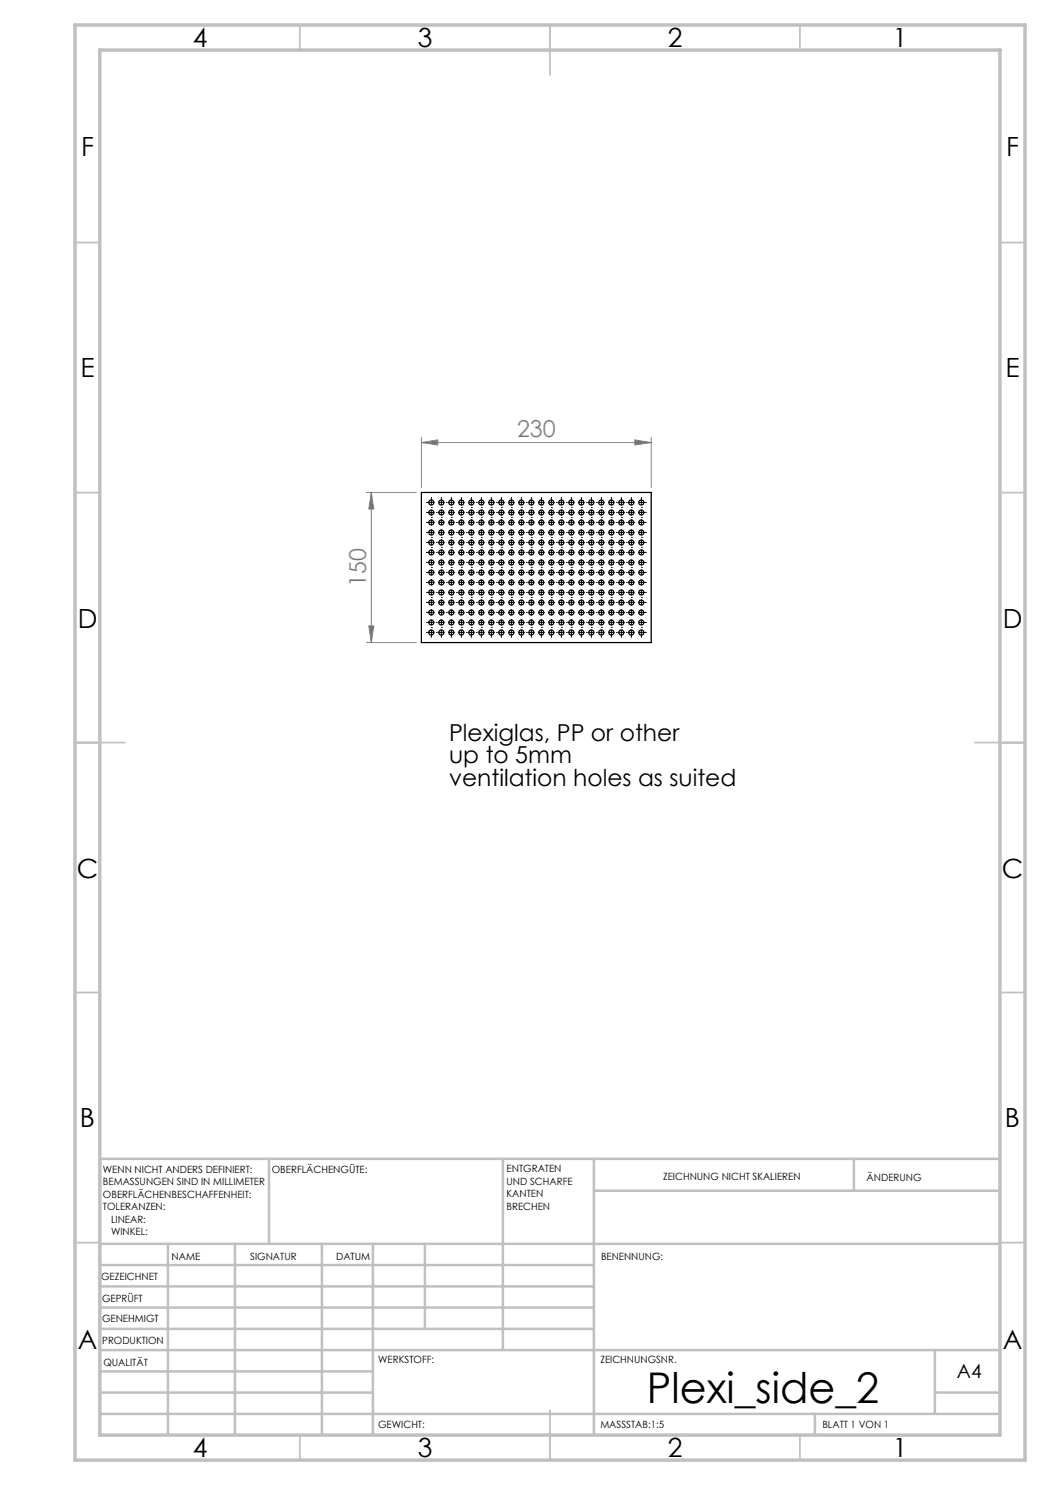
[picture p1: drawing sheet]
<svg xmlns="http://www.w3.org/2000/svg" width="210mm" height="297mm" viewBox="0 0 210 297" stroke-linecap="round" stroke-linejoin="round" font-family="sans-serif">
<path d="M73.3 98.5h10M74.3 98.5l.5 3.3h-1zM74.3 98.5v30M84.3 88.5l3.3-.5v1zM84.3 87.5v10M84.3 88.5h45.9M127 88l3.2 .5-3.2 .5zM130.2 87.5v10M73.3 128.5h10M73.8 125.2h1l-.5 3.3z" fill="none" stroke="#808080" stroke-width=".2"/>
<g fill="none" stroke="#000" stroke-width=".2" stroke-dasharray="15.2 1.3 1.3 1.3">
<path d="M86.3 100v-.5M88.3 100v-.5M90.3 100v-.5M92.3 100v-.5M94.3 100v-.5M96.3 100v-.5M98.3 100v-.5M100.3 100v-.5M102.3 100v-.5M104.3 100v-.5M106.3 100v-.5M108.3 100v-.5"/>
<path d="M110.3 100v-.5M112.3 100v-.5M114.3 100v-.5M116.3 100v-.5M118.3 100v-.5M120.3 100v-.5M122.3 100v-.5M124.3 100v-.5M126.3 100v-.5M128.3 100v-.5M85.8 102.5h-.5M85.8 100.5h-.5"/>
<path d="M85.8 104.5h-.5M85.8 106.5h-.5M85.8 108.5h-.5M85.8 110.5h-.5M85.8 112.5h-.5M85.8 114.5h-.5M85.8 116.5h-.5M85.8 118.5h-.5M86.3 119.5h.1M86.3 113.5h.1M86.3 109.5h.1M86.3 107.5h.1"/>
<path d="M86.3 103.5h.1M86.3 101.5h.1M86.3 100.5v-.5M86.3 100.5h-.5M86.3 100.5v.5M86.3 100.5h.5M86.3 104.5v-.5M86.3 104.5h-.5M86.3 104.5v.5M86.3 104.5h.5M86.3 106.5v-.5M86.3 106.5h-.5"/>
<path d="M86.3 106.5v.5M86.3 106.5h.5M86.3 108.5v-.5M86.3 108.5h-.5M86.3 108.5v.5M86.3 108.5h.5M86.3 110.5v-.5M86.3 110.5h-.5M86.3 110.5v.5M86.3 110.5h.5M86.3 112.5v-.5M86.3 112.5h-.5"/>
<path d="M86.3 112.5v.5M86.3 112.5h.5M86.3 114.5v-.5M86.3 114.5h-.5M86.3 114.5v.5M86.3 114.5h.5M86.3 116.5v-.5M86.3 116.5h-.5M86.3 116.5v.5M86.3 116.5h.5M86.3 118.5v-.5M86.3 118.5h-.5"/>
<path d="M86.3 118.5v.5M86.3 118.5h.5M87.3 118.5h.1M87.3 110.5h.1M87.3 108.5h.1M87.3 102.5h.1M88.3 100.5v-.5M88.3 100.5h-.5M88.3 100.5v.5M88.3 100.5h.5M88.3 102.5v-.5M88.3 102.5h-.5"/>
<path d="M88.3 102.5v.5M88.3 102.5h.5M88.3 104.5v-.5M88.3 104.5h-.5M88.3 104.5v.5M88.3 104.5h.5M88.3 106.5v-.5M88.3 106.5h-.5M88.3 106.5v.5M88.3 106.5h.5M88.3 108.5v-.5M88.3 108.5h-.5"/>
<path d="M88.3 108.5v.5M88.3 108.5h.5M88.3 110.5v-.5M88.3 110.5h-.5M88.3 110.5v.5M88.3 110.5h.5M88.3 112.5v-.5M88.3 112.5h-.5M88.3 112.5v.5M88.3 112.5h.5M88.3 114.5v-.5M88.3 114.5h-.5"/>
<path d="M88.3 114.5v.5M88.3 114.5h.5M88.3 116.5v-.5M88.3 116.5h-.5M88.3 116.5v.5M88.3 116.5h.5M88.3 118.5v-.5M88.3 118.5h-.5M88.3 118.5v.5M88.3 118.5h.5M88.3 119.5h.1M88.3 113.5h.1"/>
<path d="M88.3 109.5h.1M88.3 107.5h.1M88.3 103.5h.1M88.3 101.5h.1M89.3 116.5h.1M89.3 114.5h.1M89.3 100.5h.1M90.3 100.5v-.5M90.3 100.5h-.5M90.3 100.5v.5M90.3 100.5h.5M90.3 102.5v-.5"/>
<path d="M90.3 102.5h-.5M90.3 102.5v.5M90.3 102.5h.5M90.3 104.5v-.5M90.3 104.5h-.5M90.3 104.5v.5M90.3 104.5h.5M90.3 106.5v-.5M90.3 106.5h-.5M90.3 106.5v.5M90.3 106.5h.5M90.3 108.5v-.5"/>
<path d="M90.3 108.5h-.5M90.3 108.5v.5M90.3 108.5h.5M90.3 110.5v-.5M90.3 110.5h-.5M90.3 110.5v.5M90.3 110.5h.5M90.3 112.5v-.5M90.3 112.5h-.5M90.3 112.5v.5M90.3 112.5h.5M90.3 114.5v-.5"/>
<path d="M90.3 114.5h-.5M90.3 114.5v.5M90.3 114.5h.5M90.3 116.5v-.5M90.3 116.5h-.5M90.3 116.5v.5M90.3 116.5h.5M90.3 118.5v-.5M90.3 118.5h-.5M90.3 118.5v.5M90.3 118.5h.5M90.3 119.5h.1"/>
<path d="M90.3 113.5h.1M90.3 109.5h.1M90.3 107.5h.1M90.3 103.5h.1M90.3 101.5h.1M91.3 118.5h.1M91.3 106.5h.1M91.3 104.5h.1M92.3 119.5h.1M92.3 113.5h.1M92.3 109.5h.1M92.3 107.5h.1"/>
<path d="M92.3 103.5h.1M92.3 101.5h.1M92.3 100.5v-.5M92.3 100.5h-.5M92.3 100.5v.5M92.3 100.5h.5M92.3 102.5v-.5M92.3 102.5h-.5M92.3 102.5v.5M92.3 102.5h.5M92.3 104.5v-.5M92.3 104.5h-.5"/>
<path d="M92.3 104.5v.5M92.3 104.5h.5M92.3 106.5v-.5M92.3 106.5h-.5M92.3 106.5v.5M92.3 106.5h.5M92.3 108.5v-.5M92.3 108.5h-.5M92.3 108.5v.5M92.3 108.5h.5M92.3 110.5v-.5M92.3 110.5h-.5"/>
<path d="M92.3 110.5v.5M92.3 110.5h.5M92.3 112.5v-.5M92.3 112.5h-.5M92.3 112.5v.5M92.3 112.5h.5M92.3 114.5v-.5M92.3 114.5h-.5M92.3 114.5v.5M92.3 114.5h.5M92.3 116.5v-.5M92.3 116.5h-.5"/>
<path d="M92.3 116.5v.5M92.3 116.5h.5M92.3 118.5v-.5M92.3 118.5h-.5M92.3 118.5v.5M92.3 118.5h.5M93.3 112.5h.1M93.3 110.5h.1M93.3 108.5h.1M93.3 106.5h.1M93.3 102.5h.1M94.3 119.5h.1"/>
<path d="M94.3 113.5h.1M94.3 109.5h.1M94.3 107.5h.1M94.3 103.5h.1M94.3 101.5h.1M94.3 100.5v-.5M94.3 100.5h-.5M94.3 100.5v.5M94.3 100.5h.5M94.3 102.5v-.5M94.3 102.5h-.5M94.3 102.5v.5"/>
<path d="M94.3 102.5h.5M94.3 104.5v-.5M94.3 104.5h-.5M94.3 104.5v.5M94.3 104.5h.5M94.3 106.5v-.5M94.3 106.5h-.5M94.3 106.5v.5M94.3 106.5h.5M94.3 108.5v-.5M94.3 108.5h-.5M94.3 108.5v.5"/>
<path d="M94.3 108.5h.5M94.3 110.5v-.5M94.3 110.5h-.5M94.3 110.5v.5M94.3 110.5h.5M94.3 112.5v-.5M94.3 112.5h-.5M94.3 112.5v.5M94.3 112.5h.5M94.3 114.5v-.5M94.3 114.5h-.5M94.3 114.5v.5"/>
<path d="M94.3 114.5h.5M94.3 116.5v-.5M94.3 116.5h-.5M94.3 116.5v.5M94.3 116.5h.5M94.3 118.5v-.5M94.3 118.5h-.5M94.3 118.5v.5M94.3 118.5h.5M95.3 118.5h.1M95.3 116.5h.1M95.3 114.5h.1"/>
<path d="M95.3 112.5h.1M95.3 110.5h.1M95.3 104.5h.1M95.3 102.5h.1M95.3 100.5h.1M96.3 100.5v-.5M96.3 100.5h-.5M96.3 100.5v.5M96.3 100.5h.5M96.3 102.5v-.5M96.3 102.5h-.5M96.3 102.5v.5"/>
<path d="M96.3 102.5h.5M96.3 104.5v-.5M96.3 104.5h-.5M96.3 104.5v.5M96.3 104.5h.5M96.3 106.5v-.5M96.3 106.5h-.5M96.3 106.5v.5M96.3 106.5h.5M96.3 108.5v-.5M96.3 108.5h-.5M96.3 108.5v.5"/>
<path d="M96.3 108.5h.5M96.3 110.5v-.5M96.3 110.5h-.5M96.3 110.5v.5M96.3 110.5h.5M96.3 112.5v-.5M96.3 112.5h-.5M96.3 112.5v.5M96.3 112.5h.5M96.3 114.5v-.5M96.3 114.5h-.5M96.3 114.5v.5"/>
<path d="M96.3 114.5h.5M96.3 116.5v-.5M96.3 116.5h-.5M96.3 116.5v.5M96.3 116.5h.5M96.3 118.5v-.5M96.3 118.5h-.5M96.3 118.5v.5M96.3 118.5h.5M96.3 119.5h.1M96.3 113.5h.1M96.3 109.5h.1"/>
<path d="M96.3 107.5h.1M96.3 103.5h.1M96.3 101.5h.1M98.3 119.5h.1M98.3 113.5h.1M98.3 109.5h.1M98.3 107.5h.1M98.3 103.5h.1M98.3 101.5h.1M98.3 100.5v-.5M98.3 100.5h-.5M98.3 100.5v.5"/>
<path d="M98.3 100.5h.5M98.3 102.5v-.5M98.3 102.5h-.5M98.3 102.5v.5M98.3 102.5h.5M98.3 104.5v-.5M98.3 104.5h-.5M98.3 104.5v.5M98.3 104.5h.5M98.3 106.5v-.5M98.3 106.5h-.5M98.3 106.5v.5"/>
<path d="M98.3 106.5h.5M98.3 108.5v-.5M98.3 108.5h-.5M98.3 108.5v.5M98.3 108.5h.5M98.3 110.5v-.5M98.3 110.5h-.5M98.3 110.5v.5M98.3 110.5h.5M98.3 112.5v-.5M98.3 112.5h-.5M98.3 112.5v.5"/>
<path d="M98.3 112.5h.5M98.3 114.5v-.5M98.3 114.5h-.5M98.3 114.5v.5M98.3 114.5h.5M98.3 116.5v-.5M98.3 116.5h-.5M98.3 116.5v.5M98.3 116.5h.5M98.3 118.5v-.5M98.3 118.5h-.5M98.3 118.5v.5"/>
<path d="M98.3 118.5h.5M99.3 118.5h.1M99.3 116.5h.1M99.3 114.5h.1M99.3 112.5h.1M99.3 110.5h.1M99.3 108.5h.1M99.3 106.5h.1M99.3 104.5h.1M99.3 102.5h.1M99.3 100.5h.1M100.3 119.5h.1"/>
<path d="M100.3 113.5h.1M100.3 109.5h.1M100.3 107.5h.1M100.3 103.5h.1M100.3 101.5h.1M100.3 100.5v-.5M100.3 100.5h-.5M100.3 100.5v.5M100.3 100.5h.5M100.3 102.5v-.5M100.3 102.5h-.5M100.3 102.5v.5"/>
<path d="M100.3 102.5h.5M100.3 104.5v-.5M100.3 104.5h-.5M100.3 104.5v.5M100.3 104.5h.5M100.3 106.5v-.5M100.3 106.5h-.5M100.3 106.5v.5M100.3 106.5h.5M100.3 108.5v-.5M100.3 108.5h-.5M100.3 108.5v.5"/>
<path d="M100.3 108.5h.5M100.3 110.5v-.5M100.3 110.5h-.5M100.3 110.5v.5M100.3 110.5h.5M100.3 112.5v-.5M100.3 112.5h-.5M100.3 112.5v.5M100.3 112.5h.5M100.3 114.5v-.5M100.3 114.5h-.5M100.3 114.5v.5"/>
<path d="M100.3 114.5h.5M100.3 116.5v-.5M100.3 116.5h-.5M100.3 116.5v.5M100.3 116.5h.5M100.3 118.5v-.5M100.3 118.5h-.5M100.3 118.5v.5M100.3 118.5h.5M102.3 100.5v-.5M102.3 100.5h-.5M102.3 100.5v.5"/>
<path d="M102.3 100.5h.5M102.3 102.5v-.5M102.3 102.5h-.5M102.3 102.5v.5M102.3 102.5h.5M102.3 104.5v-.5M102.3 104.5h-.5M102.3 104.5v.5M102.3 104.5h.5M102.3 106.5v-.5M102.3 106.5h-.5M102.3 106.5v.5"/>
<path d="M102.3 106.5h.5M102.3 108.5v-.5M102.3 108.5h-.5M102.3 108.5v.5M102.3 108.5h.5M102.3 110.5v-.5M102.3 110.5h-.5M102.3 110.5v.5M102.3 110.5h.5M102.3 112.5v-.5M102.3 112.5h-.5M102.3 112.5v.5"/>
<path d="M102.3 112.5h.5M102.3 114.5v-.5M102.3 114.5h-.5M102.3 114.5v.5M102.3 114.5h.5M102.3 116.5v-.5M102.3 116.5h-.5M102.3 116.5v.5M102.3 116.5h.5M102.3 118.5v-.5M102.3 118.5h-.5M102.3 118.5v.5"/>
<path d="M102.3 118.5h.5M102.3 119.5h.1M102.3 113.5h.1M102.3 109.5h.1M102.3 107.5h.1M102.3 103.5h.1M102.3 101.5h.1M104.3 119.5h.1M104.3 113.5h.1M104.3 109.5h.1M104.3 107.5h.1M104.3 103.5h.1"/>
<path d="M104.3 101.5h.1M104.3 100.5v-.5M104.3 100.5h-.5M104.3 100.5v.5M104.3 100.5h.5M104.3 102.5v-.5M104.3 102.5h-.5M104.3 102.5v.5M104.3 102.5h.5M104.3 104.5v-.5M104.3 104.5h-.5M104.3 104.5v.5"/>
<path d="M104.3 104.5h.5M104.3 106.5v-.5M104.3 106.5h-.5M104.3 106.5v.5M104.3 106.5h.5M104.3 108.5v-.5M104.3 108.5h-.5M104.3 108.5v.5M104.3 108.5h.5M104.3 110.5v-.5M104.3 110.5h-.5M104.3 110.5v.5"/>
<path d="M104.3 110.5h.5M104.3 112.5v-.5M104.3 112.5h-.5M104.3 112.5v.5M104.3 112.5h.5M104.3 114.5v-.5M104.3 114.5h-.5M104.3 114.5v.5M104.3 114.5h.5M104.3 116.5v-.5M104.3 116.5h-.5M104.3 116.5v.5"/>
<path d="M104.3 116.5h.5M104.3 118.5v-.5M104.3 118.5h-.5M104.3 118.5v.5M104.3 118.5h.5M105.3 118.5h.1M105.3 116.5h.1M105.3 114.5h.1M105.3 112.5h.1M105.3 110.5h.1M105.3 108.5h.1M105.3 106.5h.1"/>
<path d="M105.3 104.5h.1M105.3 102.5h.1M105.3 100.5h.1M106.3 119.5h.1M106.3 113.5h.1M106.3 109.5h.1M106.3 107.5h.1M106.3 103.5h.1M106.3 101.5h.1M106.3 100.5v-.5M106.3 100.5h-.5M106.3 100.5v.5"/>
<path d="M106.3 100.5h.5M106.3 102.5v-.5M106.3 102.5h-.5M106.3 102.5v.5M106.3 102.5h.5M106.3 104.5v-.5M106.3 104.5h-.5M106.3 104.5v.5M106.3 104.5h.5M106.3 106.5v-.5M106.3 106.5h-.5M106.3 106.5v.5"/>
<path d="M106.3 106.5h.5M106.3 108.5v-.5M106.3 108.5h-.5M106.3 108.5v.5M106.3 108.5h.5M106.3 110.5v-.5M106.3 110.5h-.5M106.3 110.5v.5M106.3 110.5h.5M106.3 112.5v-.5M106.3 112.5h-.5M106.3 112.5v.5"/>
<path d="M106.3 112.5h.5M106.3 114.5v-.5M106.3 114.5h-.5M106.3 114.5v.5M106.3 114.5h.5M106.3 116.5v-.5M106.3 116.5h-.5M106.3 116.5v.5M106.3 116.5h.5M106.3 118.5v-.5M106.3 118.5h-.5M106.3 118.5v.5"/>
<path d="M106.3 118.5h.5M108.3 100.5v-.5M108.3 100.5h-.5M108.3 100.5v.5M108.3 100.5h.5M108.3 102.5v-.5M108.3 102.5h-.5M108.3 102.5v.5M108.3 102.5h.5M108.3 104.5v-.5M108.3 104.5h-.5M108.3 104.5v.5"/>
<path d="M108.3 104.5h.5M108.3 106.5v-.5M108.3 106.5h-.5M108.3 106.5v.5M108.3 106.5h.5M108.3 108.5v-.5M108.3 108.5h-.5M108.3 108.5v.5M108.3 108.5h.5M108.3 110.5v-.5M108.3 110.5h-.5M108.3 110.5v.5"/>
<path d="M108.3 110.5h.5M108.3 112.5v-.5M108.3 112.5h-.5M108.3 112.5v.5M108.3 112.5h.5M108.3 114.5v-.5M108.3 114.5h-.5M108.3 114.5v.5M108.3 114.5h.5M108.3 116.5v-.5M108.3 116.5h-.5M108.3 116.5v.5"/>
<path d="M108.3 116.5h.5M108.3 118.5v-.5M108.3 118.5h-.5M108.3 118.5v.5M108.3 118.5h.5M108.3 119.5h.1M108.3 113.5h.1M108.3 109.5h.1M108.3 107.5h.1M108.3 103.5h.1M108.3 101.5h.1M110.3 100.5v-.5"/>
<path d="M110.3 100.5h-.5M110.3 100.5v.5M110.3 100.5h.5M110.3 102.5v-.5M110.3 102.5h-.5M110.3 102.5v.5M110.3 102.5h.5M110.3 104.5v-.5M110.3 104.5h-.5M110.3 104.5v.5M110.3 104.5h.5M110.3 106.5v-.5"/>
<path d="M110.3 106.5h-.5M110.3 106.5v.5M110.3 106.5h.5M110.3 108.5v-.5M110.3 108.5h-.5M110.3 108.5v.5M110.3 108.5h.5M110.3 110.5v-.5M110.3 110.5h-.5M110.3 110.5v.5M110.3 110.5h.5M110.3 112.5v-.5"/>
<path d="M110.3 112.5h-.5M110.3 112.5v.5M110.3 112.5h.5M110.3 114.5v-.5M110.3 114.5h-.5M110.3 114.5v.5M110.3 114.5h.5M110.3 116.5v-.5M110.3 116.5h-.5M110.3 116.5v.5M110.3 116.5h.5M110.3 118.5v-.5"/>
<path d="M110.3 118.5h-.5M110.3 118.5v.5M110.3 118.5h.5M110.3 119.5h.1M110.3 113.5h.1M110.3 109.5h.1M110.3 107.5h.1M110.3 103.5h.1M110.3 101.5h.1M111.3 118.5h.1M111.3 116.5h.1M111.3 114.5h.1"/>
<path d="M111.3 112.5h.1M111.3 110.5h.1M111.3 108.5h.1M111.3 102.5h.1M111.3 100.5h.1M112.3 119.5h.1M112.3 113.5h.1M112.3 109.5h.1M112.3 107.5h.1M112.3 103.5h.1M112.3 101.5h.1M112.3 100.5v-.5"/>
<path d="M112.3 100.5h-.5M112.3 100.5v.5M112.3 100.5h.5M112.3 102.5v-.5M112.3 102.5h-.5M112.3 102.5v.5M112.3 102.5h.5M112.3 104.5v-.5M112.3 104.5h-.5M112.3 104.5v.5M112.3 104.5h.5M112.3 106.5v-.5"/>
<path d="M112.3 106.5h-.5M112.3 106.5v.5M112.3 106.5h.5M112.3 108.5v-.5M112.3 108.5h-.5M112.3 108.5v.5M112.3 108.5h.5M112.3 110.5v-.5M112.3 110.5h-.5M112.3 110.5v.5M112.3 110.5h.5M112.3 112.5v-.5"/>
<path d="M112.3 112.5h-.5M112.3 112.5v.5M112.3 112.5h.5M112.3 114.5v-.5M112.3 114.5h-.5M112.3 114.5v.5M112.3 114.5h.5M112.3 116.5v-.5M112.3 116.5h-.5M112.3 116.5v.5M112.3 116.5h.5M112.3 118.5v-.5"/>
<path d="M112.3 118.5h-.5M112.3 118.5v.5M112.3 118.5h.5M113.3 118.5h.1M113.3 116.5h.1M113.3 114.5h.1M113.3 112.5h.1M113.3 110.5h.1M113.3 108.5h.1M113.3 106.5h.1M113.3 104.5h.1M113.3 102.5h.1"/>
<path d="M113.3 100.5h.1M114.3 119.5h.1M114.3 113.5h.1M114.3 109.5h.1M114.3 107.5h.1M114.3 103.5h.1M114.3 101.5h.1M114.3 100.5v-.5M114.3 100.5h-.5M114.3 100.5v.5M114.3 100.5h.5M114.3 102.5v-.5"/>
<path d="M114.3 102.5h-.5M114.3 102.5v.5M114.3 102.5h.5M114.3 104.5v-.5M114.3 104.5h-.5M114.3 104.5v.5M114.3 104.5h.5M114.3 106.5v-.5M114.3 106.5h-.5M114.3 106.5v.5M114.3 106.5h.5M114.3 108.5v-.5"/>
<path d="M114.3 108.5h-.5M114.3 108.5v.5M114.3 108.5h.5M114.3 110.5v-.5M114.3 110.5h-.5M114.3 110.5v.5M114.3 110.5h.5M114.3 112.5v-.5M114.3 112.5h-.5M114.3 112.5v.5M114.3 112.5h.5M114.3 114.5v-.5"/>
<path d="M114.3 114.5h-.5M114.3 114.5v.5M114.3 114.5h.5M114.3 116.5v-.5M114.3 116.5h-.5M114.3 116.5v.5M114.3 116.5h.5M114.3 118.5v-.5M114.3 118.5h-.5M114.3 118.5v.5M114.3 118.5h.5M116.3 100.5v-.5"/>
<path d="M116.3 100.5h-.5M116.3 100.5v.5M116.3 100.5h.5M116.3 102.5v-.5M116.3 102.5h-.5M116.3 102.5v.5M116.3 102.5h.5M116.3 104.5v-.5M116.3 104.5h-.5M116.3 104.5v.5M116.3 104.5h.5M116.3 106.5v-.5"/>
<path d="M116.3 106.5h-.5M116.3 106.5v.5M116.3 106.5h.5M116.3 108.5v-.5M116.3 108.5h-.5M116.3 108.5v.5M116.3 108.5h.5M116.3 110.5v-.5M116.3 110.5h-.5M116.3 110.5v.5M116.3 110.5h.5M116.3 112.5v-.5"/>
<path d="M116.3 112.5h-.5M116.3 112.5v.5M116.3 112.5h.5M116.3 114.5v-.5M116.3 114.5h-.5M116.3 114.5v.5M116.3 114.5h.5M116.3 116.5v-.5M116.3 116.5h-.5M116.3 116.5v.5M116.3 116.5h.5M116.3 118.5v-.5"/>
<path d="M116.3 118.5h-.5M116.3 118.5v.5M116.3 118.5h.5M116.3 119.5h.1M116.3 113.5h.1M116.3 109.5h.1M116.3 107.5h.1M116.3 103.5h.1M116.3 101.5h.1M117.3 118.5h.1M117.3 116.5h.1M117.3 114.5h.1"/>
<path d="M117.3 112.5h.1M117.3 110.5h.1M117.3 108.5h.1M117.3 106.5h.1M117.3 104.5h.1M117.3 102.5h.1M117.3 100.5h.1M118.3 119.5h.1M118.3 113.5h.1M118.3 109.5h.1M118.3 107.5h.1M118.3 103.5h.1"/>
<path d="M118.3 101.5h.1M118.3 100.5v-.5M118.3 100.5h-.5M118.3 100.5v.5M118.3 100.5h.5M118.3 102.5v-.5M118.3 102.5h-.5M118.3 102.5v.5M118.3 102.5h.5M118.3 104.5v-.5M118.3 104.5h-.5M118.3 104.5v.5"/>
<path d="M118.3 104.5h.5M118.3 106.5v-.5M118.3 106.5h-.5M118.3 106.5v.5M118.3 106.5h.5M118.3 108.5v-.5M118.3 108.5h-.5M118.3 108.5v.5M118.3 108.5h.5M118.3 110.5v-.5M118.3 110.5h-.5M118.3 110.5v.5"/>
<path d="M118.3 110.5h.5M118.3 112.5v-.5M118.3 112.5h-.5M118.3 112.5v.5M118.3 112.5h.5M118.3 114.5v-.5M118.3 114.5h-.5M118.3 114.5v.5M118.3 114.5h.5M118.3 116.5v-.5M118.3 116.5h-.5M118.3 116.5v.5"/>
<path d="M118.3 116.5h.5M118.3 118.5v-.5M118.3 118.5h-.5M118.3 118.5v.5M118.3 118.5h.5M119.3 118.5h.1M119.3 116.5h.1M119.3 114.5h.1M119.3 112.5h.1M119.3 110.5h.1M119.3 108.5h.1M119.3 106.5h.1"/>
<path d="M119.3 104.5h.1M119.3 102.5h.1M119.3 100.5h.1M120.3 119.5h.1M120.3 113.5h.1M120.3 109.5h.1M120.3 107.5h.1M120.3 103.5h.1M120.3 101.5h.1M120.3 100.5v-.5M120.3 100.5h-.5M120.3 100.5v.5"/>
<path d="M120.3 100.5h.5M120.3 102.5v-.5M120.3 102.5h-.5M120.3 102.5v.5M120.3 102.5h.5M120.3 104.5v-.5M120.3 104.5h-.5M120.3 104.5v.5M120.3 104.5h.5M120.3 106.5v-.5M120.3 106.5h-.5M120.3 106.5v.5"/>
<path d="M120.3 106.5h.5M120.3 108.5v-.5M120.3 108.5h-.5M120.3 108.5v.5M120.3 108.5h.5M120.3 110.5v-.5M120.3 110.5h-.5M120.3 110.5v.5M120.3 110.5h.5M120.3 112.5v-.5M120.3 112.5h-.5M120.3 112.5v.5"/>
<path d="M120.3 112.5h.5M120.3 114.5v-.5M120.3 114.5h-.5M120.3 114.5v.5M120.3 114.5h.5M120.3 116.5v-.5M120.3 116.5h-.5M120.3 116.5v.5M120.3 116.5h.5M120.3 118.5v-.5M120.3 118.5h-.5M120.3 118.5v.5"/>
<path d="M120.3 118.5h.5M122.3 100.5v-.5M122.3 100.5h-.5M122.3 100.5v.5M122.3 100.5h.5M122.3 102.5v-.5M122.3 102.5h-.5M122.3 102.5v.5M122.3 102.5h.5M122.3 104.5v-.5M122.3 104.5h-.5M122.3 104.5v.5"/>
<path d="M122.3 104.5h.5M122.3 106.5v-.5M122.3 106.5h-.5M122.3 106.5v.5M122.3 106.5h.5M122.3 108.5v-.5M122.3 108.5h-.5M122.3 108.5v.5M122.3 108.5h.5M122.3 110.5v-.5M122.3 110.5h-.5M122.3 110.5v.5"/>
<path d="M122.3 110.5h.5M122.3 112.5v-.5M122.3 112.5h-.5M122.3 112.5v.5M122.3 112.5h.5M122.3 114.5v-.5M122.3 114.5h-.5M122.3 114.5v.5M122.3 114.5h.5M122.3 116.5v-.5M122.3 116.5h-.5M122.3 116.5v.5"/>
<path d="M122.3 116.5h.5M122.3 118.5v-.5M122.3 118.5h-.5M122.3 118.5v.5M122.3 118.5h.5M122.3 119.5h.1M122.3 113.5h.1M122.3 109.5h.1M122.3 107.5h.1M122.3 103.5h.1M122.3 101.5h.1M123.3 118.5h.1"/>
<path d="M123.3 116.5h.1M123.3 114.5h.1M123.3 112.5h.1M123.3 110.5h.1M123.3 108.5h.1M123.3 106.5h.1M123.3 104.5h.1M123.3 102.5h.1M123.3 100.5h.1M124.3 100.5v-.5M124.3 100.5h-.5M124.3 100.5v.5"/>
<path d="M124.3 100.5h.5M124.3 102.5v-.5M124.3 102.5h-.5M124.3 102.5v.5M124.3 102.5h.5M124.3 104.5v-.5M124.3 104.5h-.5M124.3 104.5v.5M124.3 104.5h.5M124.3 106.5v-.5M124.3 106.5h-.5M124.3 106.5v.5"/>
<path d="M124.3 106.5h.5M124.3 108.5v-.5M124.3 108.5h-.5M124.3 108.5v.5M124.3 108.5h.5M124.3 110.5v-.5M124.3 110.5h-.5M124.3 110.5v.5M124.3 110.5h.5M124.3 112.5v-.5M124.3 112.5h-.5M124.3 112.5v.5"/>
<path d="M124.3 112.5h.5M124.3 114.5v-.5M124.3 114.5h-.5M124.3 114.5v.5M124.3 114.5h.5M124.3 116.5v-.5M124.3 116.5h-.5M124.3 116.5v.5M124.3 116.5h.5M124.3 118.5v-.5M124.3 118.5h-.5M124.3 118.5v.5"/>
<path d="M124.3 118.5h.5M124.3 119.5h.1M124.3 113.5h.1M124.3 109.5h.1M124.3 107.5h.1M124.3 103.5h.1M124.3 101.5h.1M125.3 118.5h.1M125.3 116.5h.1M125.3 114.5h.1M125.3 112.5h.1M125.3 110.5h.1"/>
<path d="M125.3 108.5h.1M125.3 106.5h.1M125.3 104.5h.1M125.3 102.5h.1M125.3 100.5h.1M126.3 119.5h.1M126.3 113.5h.1M126.3 109.5h.1M126.3 107.5h.1M126.3 103.5h.1M126.3 101.5h.1M126.3 100.5v-.5"/>
<path d="M126.3 100.5h-.5M126.3 100.5v.5M126.3 100.5h.5M126.3 102.5v-.5M126.3 102.5h-.5M126.3 102.5v.5M126.3 102.5h.5M126.3 104.5v-.5M126.3 104.5h-.5M126.3 104.5v.5M126.3 104.5h.5M126.3 106.5v-.5"/>
<path d="M126.3 106.5h-.5M126.3 106.5v.5M126.3 106.5h.5M126.3 108.5v-.5M126.3 108.5h-.5M126.3 108.5v.5M126.3 108.5h.5M126.3 110.5v-.5M126.3 110.5h-.5M126.3 110.5v.5M126.3 110.5h.5M126.3 112.5v-.5"/>
<path d="M126.3 112.5h-.5M126.3 112.5v.5M126.3 112.5h.5M126.3 114.5v-.5M126.3 114.5h-.5M126.3 114.5v.5M126.3 114.5h.5M126.3 116.5v-.5M126.3 116.5h-.5M126.3 116.5v.5M126.3 116.5h.5M126.3 118.5v-.5"/>
<path d="M126.3 118.5h-.5M126.3 118.5v.5M126.3 118.5h.5M128.3 119.5h.1M128.3 113.5h.1M128.3 109.5h.1M128.3 107.5h.1M128.3 103.5h.1M128.3 101.5h.1M128.3 100.5v-.5M128.3 100.5h-.5M128.3 100.5v.5"/>
<path d="M128.3 100.5h.5M128.3 102.5v-.5M128.3 102.5h-.5M128.3 102.5v.5M128.3 102.5h.5M128.3 104.5v-.5M128.3 104.5h-.5M128.3 104.5v.5M128.3 104.5h.5M128.3 106.5v-.5M128.3 106.5h-.5M128.3 106.5v.5"/>
<path d="M128.3 106.5h.5M128.3 108.5v-.5M128.3 108.5h-.5M128.3 108.5v.5M128.3 108.5h.5M128.3 110.5v-.5M128.3 110.5h-.5M128.3 110.5v.5M128.3 110.5h.5M128.3 112.5v-.5M128.3 112.5h-.5M128.3 112.5v.5"/>
<path d="M128.3 112.5h.5M128.3 114.5v-.5M128.3 114.5h-.5M128.3 114.5v.5M128.3 114.5h.5M128.3 116.5v-.5M128.3 116.5h-.5M128.3 116.5v.5M128.3 116.5h.5M128.3 118.5v-.5M128.3 118.5h-.5M128.3 118.5v.5"/>
<path d="M128.3 118.5h.5M128.8 100.5h.5M128.8 102.5h.5M128.8 104.5h.5M128.8 106.5h.5M128.8 108.5h.5M128.8 110.5h.5M128.8 112.5h.5M128.8 114.5h.5M128.8 116.5h.5M128.8 118.5h.5M85.8 120.5h-.5"/>
<path d="M85.8 122.5h-.5M85.8 124.5h-.5M85.8 126.5h-.5M86.3 125.5h.1M86.3 120.5v-.5M86.3 120.5h-.5M86.3 120.5v.5M86.3 120.5h.5M86.3 122.5v-.5M86.3 122.5h-.5M86.3 122.5v.5M86.3 122.5h.5"/>
<path d="M86.3 124.5v-.5M86.3 124.5h-.5M86.3 124.5v.5M86.3 124.5h.5M86.3 126.5v-.5M86.3 126.5h-.5M86.3 126.5v.5M86.3 126.5h.5M86.3 127v.5M87.3 126.5h.1M87.3 124.5h.1M88.3 120.5v-.5"/>
<path d="M88.3 120.5h-.5M88.3 120.5v.5M88.3 120.5h.5M88.3 122.5v-.5M88.3 122.5h-.5M88.3 122.5v.5M88.3 122.5h.5M88.3 124.5v-.5M88.3 124.5h-.5M88.3 124.5v.5M88.3 124.5h.5M88.3 126.5v-.5"/>
<path d="M88.3 126.5h-.5M88.3 126.5v.5M88.3 126.5h.5M88.3 127v.5M88.3 125.5h.1M89.3 122.5h.1M90.3 120.5v-.5M90.3 120.5h-.5M90.3 120.5v.5M90.3 120.5h.5M90.3 122.5v-.5M90.3 122.5h-.5"/>
<path d="M90.3 122.5v.5M90.3 122.5h.5M90.3 124.5v-.5M90.3 124.5h-.5M90.3 124.5v.5M90.3 124.5h.5M90.3 126.5v-.5M90.3 126.5h-.5M90.3 126.5v.5M90.3 126.5h.5M90.3 127v.5M90.3 125.5h.1"/>
<path d="M91.3 120.5h.1M92.3 125.5h.1M92.3 120.5v-.5M92.3 120.5h-.5M92.3 120.5v.5M92.3 120.5h.5M92.3 122.5v-.5M92.3 122.5h-.5M92.3 122.5v.5M92.3 122.5h.5M92.3 124.5v-.5M92.3 124.5h-.5"/>
<path d="M92.3 124.5v.5M92.3 124.5h.5M92.3 126.5v-.5M92.3 126.5h-.5M92.3 126.5v.5M92.3 126.5h.5M92.3 127v.5M93.3 126.5h.1M93.3 124.5h.1M93.3 122.5h.1M94.3 125.5h.1M94.3 120.5v-.5"/>
<path d="M94.3 120.5h-.5M94.3 120.5v.5M94.3 120.5h.5M94.3 122.5v-.5M94.3 122.5h-.5M94.3 122.5v.5M94.3 122.5h.5M94.3 124.5v-.5M94.3 124.5h-.5M94.3 124.5v.5M94.3 124.5h.5M94.3 126.5v-.5"/>
<path d="M94.3 126.5h-.5M94.3 126.5v.5M94.3 126.5h.5M94.3 127v.5M95.3 126.5h.1M95.3 120.5h.1M96.3 120.5v-.5M96.3 120.5h-.5M96.3 120.5v.5M96.3 120.5h.5M96.3 122.5v-.5M96.3 122.5h-.5"/>
<path d="M96.3 122.5v.5M96.3 122.5h.5M96.3 124.5v-.5M96.3 124.5h-.5M96.3 124.5v.5M96.3 124.5h.5M96.3 126.5v-.5M96.3 126.5h-.5M96.3 126.5v.5M96.3 126.5h.5M96.3 127v.5M96.3 125.5h.1"/>
<path d="M98.3 125.5h.1M98.3 120.5v-.5M98.3 120.5h-.5M98.3 120.5v.5M98.3 120.5h.5M98.3 122.5v-.5M98.3 122.5h-.5M98.3 122.5v.5M98.3 122.5h.5M98.3 124.5v-.5M98.3 124.5h-.5M98.3 124.5v.5"/>
<path d="M98.3 124.5h.5M98.3 126.5v-.5M98.3 126.5h-.5M98.3 126.5v.5M98.3 126.5h.5M98.3 127v.5M99.3 126.5h.1M99.3 124.5h.1M99.3 122.5h.1M99.3 120.5h.1M100.3 125.5h.1M100.3 120.5v-.5"/>
<path d="M100.3 120.5h-.5M100.3 120.5v.5M100.3 120.5h.5M100.3 122.5v-.5M100.3 122.5h-.5M100.3 122.5v.5M100.3 122.5h.5M100.3 124.5v-.5M100.3 124.5h-.5M100.3 124.5v.5M100.3 124.5h.5M100.3 126.5v-.5"/>
<path d="M100.3 126.5h-.5M100.3 126.5v.5M100.3 126.5h.5M100.3 127v.5M102.3 120.5v-.5M102.3 120.5h-.5M102.3 120.5v.5M102.3 120.5h.5M102.3 122.5v-.5M102.3 122.5h-.5M102.3 122.5v.5M102.3 122.5h.5"/>
<path d="M102.3 124.5v-.5M102.3 124.5h-.5M102.3 124.5v.5M102.3 124.5h.5M102.3 126.5v-.5M102.3 126.5h-.5M102.3 126.5v.5M102.3 126.5h.5M102.3 127v.5M102.3 125.5h.1M104.3 125.5h.1M104.3 120.5v-.5"/>
<path d="M104.3 120.5h-.5M104.3 120.5v.5M104.3 120.5h.5M104.3 122.5v-.5M104.3 122.5h-.5M104.3 122.5v.5M104.3 122.5h.5M104.3 124.5v-.5M104.3 124.5h-.5M104.3 124.5v.5M104.3 124.5h.5M104.3 126.5v-.5"/>
<path d="M104.3 126.5h-.5M104.3 126.5v.5M104.3 126.5h.5M104.3 127v.5M105.3 126.5h.1M105.3 124.5h.1M105.3 122.5h.1M105.3 120.5h.1M106.3 125.5h.1M106.3 120.5v-.5M106.3 120.5h-.5M106.3 120.5v.5"/>
<path d="M106.3 120.5h.5M106.3 122.5v-.5M106.3 122.5h-.5M106.3 122.5v.5M106.3 122.5h.5M106.3 124.5v-.5M106.3 124.5h-.5M106.3 124.5v.5M106.3 124.5h.5M106.3 126.5v-.5M106.3 126.5h-.5M106.3 126.5v.5"/>
<path d="M106.3 126.5h.5M106.3 127v.5M108.3 120.5v-.5M108.3 120.5h-.5M108.3 120.5v.5M108.3 120.5h.5M108.3 122.5v-.5M108.3 122.5h-.5M108.3 122.5v.5M108.3 122.5h.5M108.3 124.5v-.5M108.3 124.5h-.5"/>
<path d="M108.3 124.5v.5M108.3 124.5h.5M108.3 126.5v-.5M108.3 126.5h-.5M108.3 126.5v.5M108.3 126.5h.5M108.3 127v.5M108.3 125.5h.1M110.3 120.5v-.5M110.3 120.5h-.5M110.3 120.5v.5M110.3 120.5h.5"/>
<path d="M110.3 122.5v-.5M110.3 122.5h-.5M110.3 122.5v.5M110.3 122.5h.5M110.3 124.5v-.5M110.3 124.5h-.5M110.3 124.5v.5M110.3 124.5h.5M110.3 126.5v-.5M110.3 126.5h-.5M110.3 126.5v.5M110.3 126.5h.5"/>
<path d="M110.3 127v.5M110.3 125.5h.1M111.3 126.5h.1M111.3 124.5h.1M112.3 125.5h.1M112.3 120.5v-.5M112.3 120.5h-.5M112.3 120.5v.5M112.3 120.5h.5M112.3 122.5v-.5M112.3 122.5h-.5M112.3 122.5v.5"/>
<path d="M112.3 122.5h.5M112.3 124.5v-.5M112.3 124.5h-.5M112.3 124.5v.5M112.3 124.5h.5M112.3 126.5v-.5M112.3 126.5h-.5M112.3 126.5v.5M112.3 126.5h.5M112.3 127v.5M113.3 126.5h.1M113.3 124.5h.1"/>
<path d="M113.3 122.5h.1M113.3 120.5h.1M114.3 125.5h.1M114.3 120.5v-.5M114.3 120.5h-.5M114.3 120.5v.5M114.3 120.5h.5M114.3 122.5v-.5M114.3 122.5h-.5M114.3 122.5v.5M114.3 122.5h.5M114.3 124.5v-.5"/>
<path d="M114.3 124.5h-.5M114.3 124.5v.5M114.3 124.5h.5M114.3 126.5v-.5M114.3 126.5h-.5M114.3 126.5v.5M114.3 126.5h.5M114.3 127v.5M116.3 120.5v-.5M116.3 120.5h-.5M116.3 120.5v.5M116.3 120.5h.5"/>
<path d="M116.3 122.5v-.5M116.3 122.5h-.5M116.3 122.5v.5M116.3 122.5h.5M116.3 124.5v-.5M116.3 124.5h-.5M116.3 124.5v.5M116.3 124.5h.5M116.3 126.5v-.5M116.3 126.5h-.5M116.3 126.5v.5M116.3 126.5h.5"/>
<path d="M116.3 127v.5M116.3 125.5h.1M117.3 126.5h.1M117.3 124.5h.1M117.3 122.5h.1M117.3 120.5h.1M118.3 125.5h.1M118.3 120.5v-.5M118.3 120.5h-.5M118.3 120.5v.5M118.3 120.5h.5M118.3 122.5v-.5"/>
<path d="M118.3 122.5h-.5M118.3 122.5v.5M118.3 122.5h.5M118.3 124.5v-.5M118.3 124.5h-.5M118.3 124.5v.5M118.3 124.5h.5M118.3 126.5v-.5M118.3 126.5h-.5M118.3 126.5v.5M118.3 126.5h.5M118.3 127v.5"/>
<path d="M119.3 126.5h.1M119.3 124.5h.1M119.3 122.5h.1M119.3 120.5h.1M120.3 125.5h.1M120.3 120.5v-.5M120.3 120.5h-.5M120.3 120.5v.5M120.3 120.5h.5M120.3 122.5v-.5M120.3 122.5h-.5M120.3 122.5v.5"/>
<path d="M120.3 122.5h.5M120.3 124.5v-.5M120.3 124.5h-.5M120.3 124.5v.5M120.3 124.5h.5M120.3 126.5v-.5M120.3 126.5h-.5M120.3 126.5v.5M120.3 126.5h.5M120.3 127v.5M122.3 120.5v-.5M122.3 120.5h-.5"/>
<path d="M122.3 120.5v.5M122.3 120.5h.5M122.3 122.5v-.5M122.3 122.5h-.5M122.3 122.5v.5M122.3 122.5h.5M122.3 124.5v-.5M122.3 124.5h-.5M122.3 124.5v.5M122.3 124.5h.5M122.3 126.5v-.5M122.3 126.5h-.5"/>
<path d="M122.3 126.5v.5M122.3 126.5h.5M122.3 127v.5M122.3 125.5h.1M123.3 126.5h.1M123.3 124.5h.1M123.3 122.5h.1M123.3 120.5h.1M124.3 120.5v-.5M124.3 120.5h-.5M124.3 120.5v.5M124.3 120.5h.5"/>
<path d="M124.3 122.5v-.5M124.3 122.5h-.5M124.3 122.5v.5M124.3 122.5h.5M124.3 124.5v-.5M124.3 124.5h-.5M124.3 124.5v.5M124.3 124.5h.5M124.3 126.5v-.5M124.3 126.5h-.5M124.3 126.5v.5M124.3 126.5h.5"/>
<path d="M124.3 127v.5M124.3 125.5h.1M125.3 126.5h.1M125.3 124.5h.1M125.3 122.5h.1M125.3 120.5h.1M126.3 125.5h.1M126.3 120.5v-.5M126.3 120.5h-.5M126.3 120.5v.5M126.3 120.5h.5M126.3 122.5v-.5"/>
<path d="M126.3 122.5h-.5M126.3 122.5v.5M126.3 122.5h.5M126.3 124.5v-.5M126.3 124.5h-.5M126.3 124.5v.5M126.3 124.5h.5M126.3 126.5v-.5M126.3 126.5h-.5M126.3 126.5v.5M126.3 126.5h.5M126.3 127v.5"/>
<path d="M128.3 125.5h.1M128.3 120.5v-.5M128.3 120.5h-.5M128.3 120.5v.5M128.3 120.5h.5M128.3 122.5v-.5M128.3 122.5h-.5M128.3 122.5v.5M128.3 122.5h.5M128.3 124.5v-.5M128.3 124.5h-.5M128.3 124.5v.5"/>
<path d="M128.3 124.5h.5M128.3 126.5v-.5M128.3 126.5h-.5M128.3 126.5v.5M128.3 126.5h.5M128.3 127v.5M128.8 120.5h.5M128.8 122.5h.5M128.8 124.5h.5M128.8 126.5h.5"/>
</g>
<path d="M85.8 102.5h.9M86.3 102v1" fill="none" stroke="#000" stroke-width=".2"/>
<g fill="none" stroke="#c0c0c0" stroke-width=".35">
<path d="M60 5v5M110 5v10M160 5v5M15 48.5h5M200 48.5h5M15 98.5h5M200 98.5h5M15 148.5h10M195 148.5h10M15 198.5h5M200 198.5h5M15 248.5h5"/>
<path d="M200 248.5h5M60 287v5M110 282v10M160 287v5"/>
</g>
<g fill="none" stroke="#c0c0c0" stroke-width=".5">
<path d="M53.8 231.8v17M100.6 231.8v38.2M118.8 231.8v55.2M118.8 238.2h81.2M170.8 231.8v6.4M200 231.8h-180v55.2M20 248.8h180M20 257.3h98.8M20 253h98.8M33.6 248.8v38.2M47 248.8v38.2M64.4 248.8v38.2"/>
<path d="M74.6 248.8v38.2M85 248.8v17M20 265.8h98.8M20 261.5h98.8M20 278.5h54.6M20 274.3h54.6M20 270h180M187 278.5h13M187 270v12.8M20 282.8h180M163 282.8v4.2"/>
</g>
<path d="M15 5h190v287h-190zM20 10h180v277h-180z" fill="none" stroke="#c0c0c0" stroke-width=".7"/>
<g fill="#808080">
<path d="M127 88l3.2 .5-3.2 .5zM84.3 88.5l3.3-.5v1z"/>
<path d="M74.3 98.5l.5 3.3h-1zM73.8 125.2h1l-.5 3.3z"/>
</g>
<g fill="none" stroke="#000" stroke-width=".25">
<path d="M84.3 98.5h45.9v30h-45.9z"/>
<circle cx="86.2" cy="112.5" r=".5"/>
<circle cx="86.2" cy="106.5" r=".5"/>
<circle cx="86.2" cy="104.5" r=".5"/>
<circle cx="86.2" cy="110.5" r=".5"/>
<circle cx="86.2" cy="100.5" r=".5"/>
<circle cx="86.2" cy="118.5" r=".5"/>
<circle cx="86.3" cy="116.5" r=".49"/>
<circle cx="86.3" cy="102.5" r=".49"/>
<circle cx="86.3" cy="114.5" r=".49"/>
<circle cx="86.3" cy="108.5" r=".49"/>
<circle cx="88.3" cy="112.5" r=".5"/>
<circle cx="88.3" cy="110.5" r=".5"/>
<circle cx="88.3" cy="106.5" r=".5"/>
<circle cx="88.3" cy="104.5" r=".5"/>
<circle cx="88.3" cy="100.5" r=".5"/>
<circle cx="88.3" cy="118.5" r=".5"/>
<circle cx="88.3" cy="116.5" r=".49"/>
<circle cx="88.3" cy="102.5" r=".49"/>
<circle cx="88.3" cy="108.5" r=".49"/>
<circle cx="88.3" cy="114.5" r=".49"/>
<circle cx="90.3" cy="100.5" r=".51"/>
<circle cx="90.3" cy="106.5" r=".51"/>
<circle cx="90.3" cy="112.5" r=".51"/>
<circle cx="90.3" cy="104.5" r=".51"/>
<circle cx="90.3" cy="110.5" r=".51"/>
<circle cx="90.3" cy="118.5" r=".51"/>
<circle cx="90.3" cy="102.5" r=".5"/>
<circle cx="90.3" cy="114.5" r=".5"/>
<circle cx="90.3" cy="108.5" r=".5"/>
<circle cx="90.3" cy="116.5" r=".5"/>
<circle cx="92.2" cy="112.5" r=".5"/>
<circle cx="92.2" cy="106.5" r=".5"/>
<circle cx="92.2" cy="104.5" r=".5"/>
<circle cx="92.2" cy="110.5" r=".5"/>
<circle cx="92.2" cy="100.5" r=".5"/>
<circle cx="92.2" cy="118.5" r=".5"/>
<circle cx="92.3" cy="116.5" r=".49"/>
<circle cx="92.3" cy="102.5" r=".49"/>
<circle cx="92.3" cy="108.5" r=".49"/>
<circle cx="92.3" cy="114.5" r=".49"/>
<circle cx="94.3" cy="106.5" r=".5"/>
<circle cx="94.3" cy="112.5" r=".5"/>
<circle cx="94.3" cy="104.5" r=".5"/>
<circle cx="94.3" cy="110.5" r=".5"/>
<circle cx="94.3" cy="100.5" r=".5"/>
<circle cx="94.3" cy="118.5" r=".5"/>
<circle cx="94.3" cy="116.5" r=".49"/>
<circle cx="94.3" cy="102.5" r=".49"/>
<circle cx="94.3" cy="114.5" r=".49"/>
<circle cx="94.3" cy="108.5" r=".49"/>
<circle cx="96.3" cy="100.5" r=".51"/>
<circle cx="96.3" cy="106.5" r=".51"/>
<circle cx="96.3" cy="112.5" r=".51"/>
<circle cx="96.3" cy="104.5" r=".51"/>
<circle cx="96.3" cy="110.5" r=".51"/>
<circle cx="96.3" cy="118.5" r=".51"/>
<circle cx="96.3" cy="102.5" r=".5"/>
<circle cx="96.3" cy="114.5" r=".5"/>
<circle cx="96.3" cy="108.5" r=".5"/>
<circle cx="96.3" cy="116.5" r=".5"/>
<circle cx="98.3" cy="106.5" r=".51"/>
<circle cx="98.3" cy="104.5" r=".51"/>
<circle cx="98.3" cy="110.5" r=".51"/>
<circle cx="98.3" cy="112.5" r=".51"/>
<circle cx="98.3" cy="100.5" r=".51"/>
<circle cx="98.3" cy="118.5" r=".51"/>
<circle cx="98.3" cy="102.5" r=".5"/>
<circle cx="98.3" cy="114.5" r=".5"/>
<circle cx="98.3" cy="108.5" r=".5"/>
<circle cx="98.3" cy="116.5" r=".5"/>
<circle cx="100.3" cy="106.5" r=".5"/>
<circle cx="100.3" cy="112.5" r=".5"/>
<circle cx="100.3" cy="110.5" r=".5"/>
<circle cx="100.3" cy="104.5" r=".5"/>
<circle cx="100.3" cy="100.5" r=".5"/>
<circle cx="100.3" cy="118.5" r=".5"/>
<circle cx="100.3" cy="116.5" r=".49"/>
<circle cx="100.3" cy="102.5" r=".49"/>
<circle cx="100.3" cy="114.5" r=".49"/>
<circle cx="100.3" cy="108.5" r=".49"/>
<circle cx="102.3" cy="100.5" r=".51"/>
<circle cx="102.3" cy="106.5" r=".51"/>
<circle cx="102.3" cy="112.5" r=".51"/>
<circle cx="102.3" cy="104.5" r=".51"/>
<circle cx="102.3" cy="110.5" r=".51"/>
<circle cx="102.3" cy="118.5" r=".51"/>
<circle cx="102.3" cy="102.5" r=".5"/>
<circle cx="102.3" cy="114.5" r=".5"/>
<circle cx="102.3" cy="108.5" r=".5"/>
<circle cx="102.3" cy="116.5" r=".5"/>
<circle cx="104.3" cy="100.5" r=".51"/>
<circle cx="104.3" cy="106.5" r=".51"/>
<circle cx="104.3" cy="104.5" r=".51"/>
<circle cx="104.3" cy="110.5" r=".51"/>
<circle cx="104.3" cy="112.5" r=".51"/>
<circle cx="104.3" cy="118.5" r=".51"/>
<circle cx="104.3" cy="102.5" r=".5"/>
<circle cx="104.3" cy="114.5" r=".5"/>
<circle cx="104.3" cy="108.5" r=".5"/>
<circle cx="104.3" cy="116.5" r=".5"/>
<circle cx="106.3" cy="112.5" r=".5"/>
<circle cx="106.3" cy="106.5" r=".5"/>
<circle cx="106.3" cy="104.5" r=".5"/>
<circle cx="106.3" cy="110.5" r=".5"/>
<circle cx="106.3" cy="100.5" r=".5"/>
<circle cx="106.3" cy="118.5" r=".5"/>
<circle cx="106.3" cy="116.5" r=".49"/>
<circle cx="106.3" cy="102.5" r=".49"/>
<circle cx="106.3" cy="114.5" r=".49"/>
<circle cx="106.3" cy="108.5" r=".49"/>
<circle cx="108.3" cy="106.5" r=".5"/>
<circle cx="108.3" cy="112.5" r=".5"/>
<circle cx="108.3" cy="104.5" r=".5"/>
<circle cx="108.3" cy="110.5" r=".5"/>
<circle cx="108.3" cy="100.5" r=".5"/>
<circle cx="108.3" cy="118.5" r=".5"/>
<circle cx="108.3" cy="116.5" r=".49"/>
<circle cx="108.3" cy="102.5" r=".49"/>
<circle cx="108.3" cy="114.5" r=".49"/>
<circle cx="108.3" cy="108.5" r=".49"/>
<circle cx="110.3" cy="100.5" r=".51"/>
<circle cx="110.3" cy="110.5" r=".51"/>
<circle cx="110.3" cy="112.5" r=".51"/>
<circle cx="110.3" cy="106.5" r=".51"/>
<circle cx="110.3" cy="104.5" r=".51"/>
<circle cx="110.3" cy="118.5" r=".51"/>
<circle cx="110.3" cy="102.5" r=".5"/>
<circle cx="110.3" cy="114.5" r=".5"/>
<circle cx="110.3" cy="108.5" r=".5"/>
<circle cx="110.3" cy="116.5" r=".5"/>
<circle cx="112.2" cy="104.5" r=".5"/>
<circle cx="112.2" cy="106.5" r=".5"/>
<circle cx="112.2" cy="110.5" r=".5"/>
<circle cx="112.2" cy="112.5" r=".5"/>
<circle cx="112.2" cy="100.5" r=".5"/>
<circle cx="112.2" cy="118.5" r=".5"/>
<circle cx="112.3" cy="116.5" r=".49"/>
<circle cx="112.3" cy="102.5" r=".49"/>
<circle cx="112.3" cy="114.5" r=".49"/>
<circle cx="112.3" cy="108.5" r=".49"/>
<circle cx="114.3" cy="112.5" r=".5"/>
<circle cx="114.3" cy="106.5" r=".5"/>
<circle cx="114.3" cy="104.5" r=".5"/>
<circle cx="114.3" cy="110.5" r=".5"/>
<circle cx="114.3" cy="100.5" r=".5"/>
<circle cx="114.3" cy="118.5" r=".5"/>
<circle cx="114.3" cy="116.5" r=".49"/>
<circle cx="114.3" cy="102.5" r=".49"/>
<circle cx="114.3" cy="108.5" r=".49"/>
<circle cx="114.3" cy="114.5" r=".49"/>
<circle cx="116.3" cy="100.5" r=".51"/>
<circle cx="116.3" cy="104.5" r=".51"/>
<circle cx="116.3" cy="112.5" r=".51"/>
<circle cx="116.3" cy="106.5" r=".51"/>
<circle cx="116.3" cy="110.5" r=".51"/>
<circle cx="116.3" cy="118.5" r=".51"/>
<circle cx="116.3" cy="102.5" r=".5"/>
<circle cx="116.3" cy="114.5" r=".5"/>
<circle cx="116.3" cy="108.5" r=".5"/>
<circle cx="116.3" cy="116.5" r=".5"/>
<circle cx="118.2" cy="110.5" r=".5"/>
<circle cx="118.2" cy="106.5" r=".5"/>
<circle cx="118.2" cy="112.5" r=".5"/>
<circle cx="118.2" cy="104.5" r=".5"/>
<circle cx="118.2" cy="100.5" r=".5"/>
<circle cx="118.2" cy="118.5" r=".5"/>
<circle cx="118.3" cy="116.5" r=".49"/>
<circle cx="118.3" cy="102.5" r=".49"/>
<circle cx="118.3" cy="108.5" r=".49"/>
<circle cx="118.3" cy="114.5" r=".49"/>
<circle cx="120.3" cy="106.5" r=".5"/>
<circle cx="120.3" cy="112.5" r=".5"/>
<circle cx="120.3" cy="104.5" r=".5"/>
<circle cx="120.3" cy="110.5" r=".5"/>
<circle cx="120.3" cy="100.5" r=".5"/>
<circle cx="120.3" cy="118.5" r=".5"/>
<circle cx="120.3" cy="116.5" r=".49"/>
<circle cx="120.3" cy="102.5" r=".49"/>
<circle cx="120.3" cy="114.5" r=".49"/>
<circle cx="120.3" cy="108.5" r=".49"/>
<circle cx="122.3" cy="100.5" r=".51"/>
<circle cx="122.3" cy="104.5" r=".51"/>
<circle cx="122.3" cy="110.5" r=".51"/>
<circle cx="122.3" cy="112.5" r=".51"/>
<circle cx="122.3" cy="106.5" r=".51"/>
<circle cx="122.3" cy="118.5" r=".51"/>
<circle cx="122.3" cy="102.5" r=".5"/>
<circle cx="122.3" cy="114.5" r=".5"/>
<circle cx="122.3" cy="108.5" r=".5"/>
<circle cx="122.3" cy="116.5" r=".5"/>
<circle cx="124.3" cy="110.5" r=".51"/>
<circle cx="124.3" cy="104.5" r=".51"/>
<circle cx="124.3" cy="112.5" r=".51"/>
<circle cx="124.3" cy="106.5" r=".51"/>
<circle cx="124.3" cy="100.5" r=".51"/>
<circle cx="124.3" cy="118.5" r=".51"/>
<circle cx="124.3" cy="102.5" r=".5"/>
<circle cx="124.3" cy="114.5" r=".5"/>
<circle cx="124.3" cy="108.5" r=".5"/>
<circle cx="124.3" cy="116.5" r=".5"/>
<circle cx="126.3" cy="110.5" r=".5"/>
<circle cx="126.3" cy="106.5" r=".5"/>
<circle cx="126.3" cy="104.5" r=".5"/>
<circle cx="126.3" cy="112.5" r=".5"/>
<circle cx="126.3" cy="100.5" r=".5"/>
<circle cx="126.3" cy="118.5" r=".5"/>
<circle cx="126.3" cy="116.5" r=".49"/>
<circle cx="126.3" cy="102.5" r=".49"/>
<circle cx="126.3" cy="114.5" r=".49"/>
<circle cx="126.3" cy="108.5" r=".49"/>
<circle cx="128.3" cy="100.5" r=".51"/>
<circle cx="128.3" cy="112.5" r=".51"/>
<circle cx="128.3" cy="106.5" r=".51"/>
<circle cx="128.3" cy="104.5" r=".51"/>
<circle cx="128.3" cy="110.5" r=".51"/>
<circle cx="128.3" cy="118.5" r=".51"/>
<circle cx="128.3" cy="102.5" r=".5"/>
<circle cx="128.3" cy="114.5" r=".5"/>
<circle cx="128.3" cy="108.5" r=".5"/>
<circle cx="128.3" cy="116.5" r=".5"/>
<circle cx="86.2" cy="124.5" r=".5"/>
<circle cx="86.2" cy="126.5" r=".5"/>
<circle cx="86.2" cy="120.5" r=".5"/>
<circle cx="86.3" cy="122.5" r=".49"/>
<circle cx="88.3" cy="124.5" r=".5"/>
<circle cx="88.3" cy="126.5" r=".5"/>
<circle cx="88.3" cy="120.5" r=".5"/>
<circle cx="88.3" cy="122.5" r=".49"/>
<circle cx="90.3" cy="124.5" r=".51"/>
<circle cx="90.3" cy="126.5" r=".51"/>
<circle cx="90.3" cy="120.5" r=".51"/>
<circle cx="90.3" cy="122.5" r=".5"/>
<circle cx="92.2" cy="124.5" r=".5"/>
<circle cx="92.2" cy="126.5" r=".5"/>
<circle cx="92.2" cy="120.5" r=".5"/>
<circle cx="92.3" cy="122.5" r=".49"/>
<circle cx="94.3" cy="124.5" r=".5"/>
<circle cx="94.3" cy="126.5" r=".5"/>
<circle cx="94.3" cy="120.5" r=".5"/>
<circle cx="94.3" cy="122.5" r=".49"/>
<circle cx="96.3" cy="124.5" r=".51"/>
<circle cx="96.3" cy="126.5" r=".51"/>
<circle cx="96.3" cy="120.5" r=".51"/>
<circle cx="96.3" cy="122.5" r=".5"/>
<circle cx="98.3" cy="124.5" r=".51"/>
<circle cx="98.3" cy="126.5" r=".51"/>
<circle cx="98.3" cy="120.5" r=".51"/>
<circle cx="98.3" cy="122.5" r=".5"/>
<circle cx="100.3" cy="124.5" r=".5"/>
<circle cx="100.3" cy="126.5" r=".5"/>
<circle cx="100.3" cy="120.5" r=".5"/>
<circle cx="100.3" cy="122.5" r=".49"/>
<circle cx="102.3" cy="124.5" r=".51"/>
<circle cx="102.3" cy="126.5" r=".51"/>
<circle cx="102.3" cy="120.5" r=".51"/>
<circle cx="102.3" cy="122.5" r=".5"/>
<circle cx="104.3" cy="124.5" r=".51"/>
<circle cx="104.3" cy="126.5" r=".51"/>
<circle cx="104.3" cy="120.5" r=".51"/>
<circle cx="104.3" cy="122.5" r=".5"/>
<circle cx="106.3" cy="124.5" r=".5"/>
<circle cx="106.3" cy="126.5" r=".5"/>
<circle cx="106.3" cy="120.5" r=".5"/>
<circle cx="106.3" cy="122.5" r=".49"/>
<circle cx="108.3" cy="124.5" r=".5"/>
<circle cx="108.3" cy="126.5" r=".5"/>
<circle cx="108.3" cy="120.5" r=".5"/>
<circle cx="108.3" cy="122.5" r=".49"/>
<circle cx="110.3" cy="124.5" r=".51"/>
<circle cx="110.3" cy="126.5" r=".51"/>
<circle cx="110.3" cy="120.5" r=".51"/>
<circle cx="110.3" cy="122.5" r=".5"/>
<circle cx="112.2" cy="124.5" r=".5"/>
<circle cx="112.2" cy="126.5" r=".5"/>
<circle cx="112.2" cy="120.5" r=".5"/>
<circle cx="112.3" cy="122.5" r=".49"/>
<circle cx="114.3" cy="124.5" r=".5"/>
<circle cx="114.3" cy="126.5" r=".5"/>
<circle cx="114.3" cy="120.5" r=".5"/>
<circle cx="114.3" cy="122.5" r=".49"/>
<circle cx="116.3" cy="124.5" r=".51"/>
<circle cx="116.3" cy="126.5" r=".51"/>
<circle cx="116.3" cy="120.5" r=".51"/>
<circle cx="116.3" cy="122.5" r=".5"/>
<circle cx="118.2" cy="124.5" r=".5"/>
<circle cx="118.2" cy="126.5" r=".5"/>
<circle cx="118.2" cy="120.5" r=".5"/>
<circle cx="118.3" cy="122.5" r=".49"/>
<circle cx="120.3" cy="124.5" r=".5"/>
<circle cx="120.3" cy="126.5" r=".5"/>
<circle cx="120.3" cy="120.5" r=".5"/>
<circle cx="120.3" cy="122.5" r=".49"/>
<circle cx="122.3" cy="124.5" r=".51"/>
<circle cx="122.3" cy="126.5" r=".51"/>
<circle cx="122.3" cy="120.5" r=".51"/>
<circle cx="122.3" cy="122.5" r=".5"/>
<circle cx="124.3" cy="124.5" r=".51"/>
<circle cx="124.3" cy="126.5" r=".51"/>
<circle cx="124.3" cy="120.5" r=".51"/>
<circle cx="124.3" cy="122.5" r=".5"/>
<circle cx="126.3" cy="124.5" r=".5"/>
<circle cx="126.3" cy="126.5" r=".5"/>
<circle cx="126.3" cy="120.5" r=".5"/>
<circle cx="126.3" cy="122.5" r=".49"/>
<circle cx="128.3" cy="124.5" r=".51"/>
<circle cx="128.3" cy="126.5" r=".51"/>
<circle cx="128.3" cy="120.5" r=".51"/>
<circle cx="128.3" cy="122.5" r=".5"/>
</g>
<text font-size="8.5" x="129.4" y="280.6">Plexi_side_2</text>
<g font-size="5.3">
<text x="38.5" y="9.5">4</text>
<text x="83.5" y="9.5">3</text>
<text x="133.6" y="9.5">2</text>
<text x="178.6" y="9.5">1</text>
<text x="16.2" y="31.3">F</text>
<text x="201.2" y="31.3">F</text>
<text x="16.1" y="75.5">E</text>
<text x="201.1" y="75.5">E</text>
<text x="15.5" y="125.5">D</text>
<text x="200.5" y="125.5">D</text>
<text x="15.4" y="175.5">C</text>
<text x="200.4" y="175.5">C</text>
<text x="16" y="225.5">B</text>
<text x="201" y="225.5">B</text>
<text x="15.5" y="269.8">A</text>
<text x="200.5" y="269.8">A</text>
<text x="38.5" y="291.5">4</text>
<text x="83.5" y="291.5">3</text>
<text x="133.6" y="291.5">2</text>
<text x="178.6" y="291.5">1</text>
</g>
<g font-size="4.7" fill="#808080">
<text x="103.4" y="87.5">230</text>
<text x="73.3" y="117.4" transform="rotate(-90 73.3 117.4)">150</text>
</g>
<g font-size="4.7">
<text x="89.8" y="148.1">Plexiglas, PP or other</text>
<text x="89.8" y="152.7">up to 5mm</text>
<text x="89.8" y="157.2">ventilation holes as suited</text>
</g>
<text font-size="3.9" x="191.4" y="275.6">A4</text>
<g font-size="2">
<text x="20.6" y="234.6">WENN NICHT ANDERS DEFINIERT:</text>
<text x="20.6" y="237.1">BEMASSUNGEN SIND IN MILLIMETER</text>
<text x="20.6" y="239.6">OBERFLÄCHENBESCHAFFENHEIT:</text>
<text x="54.4" y="234.6">OBERFLÄCHENGÜTE:</text>
<text x="101.3" y="234.5">ENTGRATEN</text>
<text x="101.3" y="237">UND SCHARFE</text>
<text x="101.3" y="239.5">KANTEN</text>
<text x="132.6" y="236">ZEICHNUNG NICHT SKALIEREN</text>
<text x="173.3" y="236.2">ÄNDERUNG</text>
<text x="20.6" y="242.1">TOLERANZEN:</text>
<text x="22.2" y="244.6">LINEAR:</text>
<text x="101.3" y="242">BRECHEN</text>
<text x="22.2" y="247.1">WINKEL:</text>
<text x="34.3" y="252">NAME</text>
<text x="50" y="251.9">SIGNATUR</text>
<text x="67.2" y="251.9">DATUM</text>
<text x="120.2" y="251.9">BENENNUNG:</text>
<text x="20.2" y="256.1">GEZEICHNET</text>
<text x="20.4" y="260.3">GEPRÜFT</text>
<text x="20.4" y="264.4">GENEHMIGT</text>
<text x="20.5" y="268.8">PRODUKTION</text>
<text x="20.7" y="273.1">QUALITÄT</text>
<text x="75.6" y="272.5">WERKSTOFF:</text>
<text x="120.1" y="272.5">ZEICHNUNGSNR.</text>
<text x="75.6" y="285.5">GEWICHT:</text>
<text x="120.1" y="285.6">MASSSTAB:1:5</text>
<text x="164.5" y="285.6">BLATT 1 VON 1</text>
</g>
</svg>
